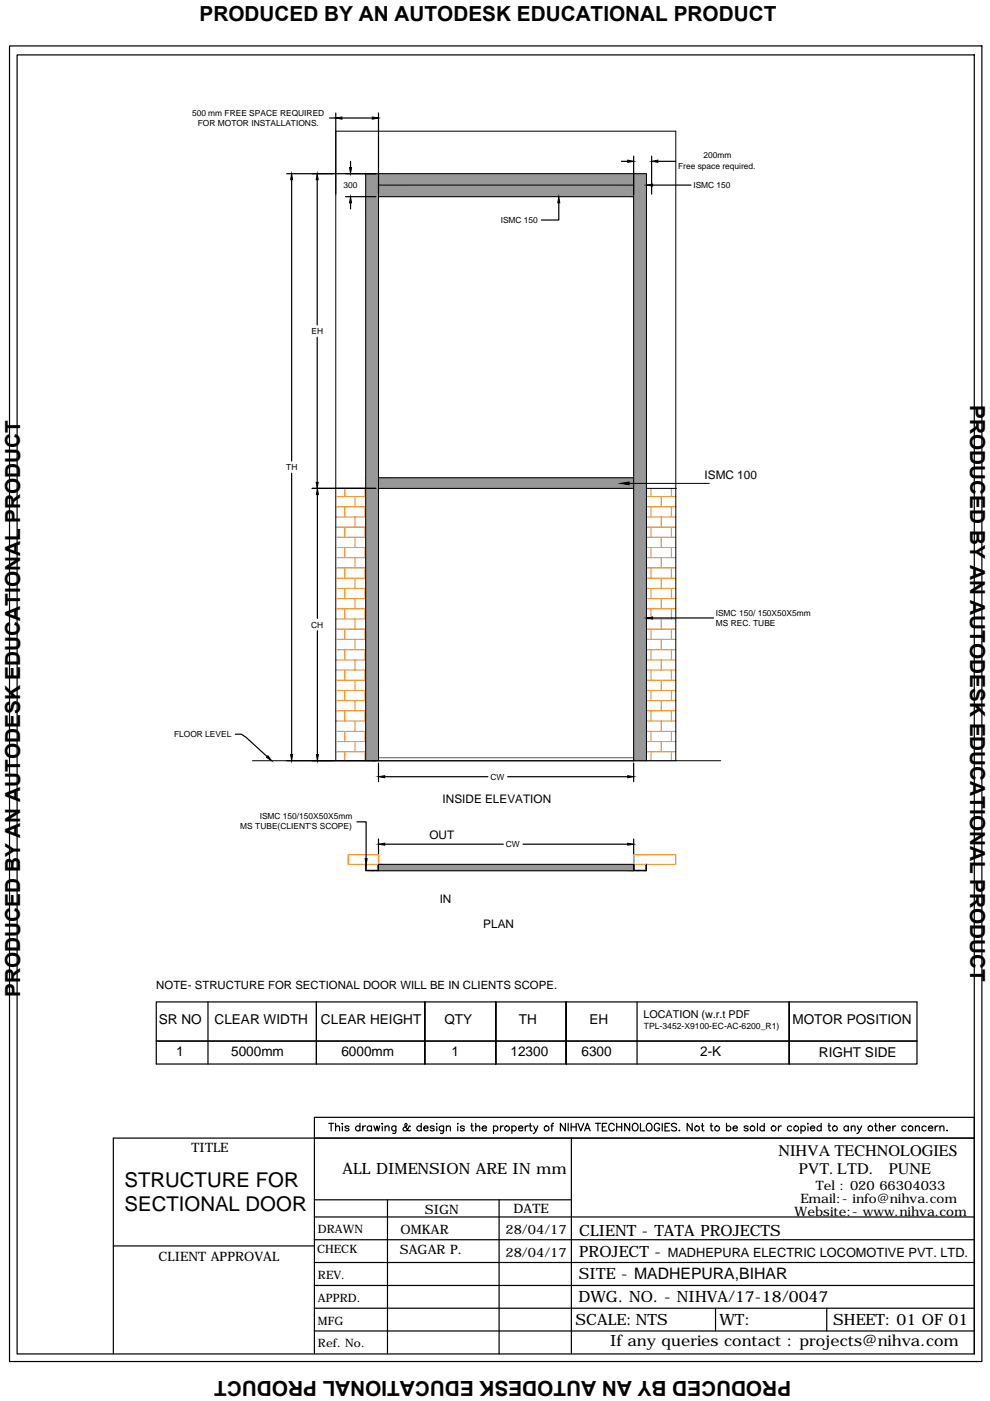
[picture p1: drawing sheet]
<svg xmlns="http://www.w3.org/2000/svg" width="210mm" height="297mm" viewBox="0 0 210 297" stroke-linecap="round" stroke-linejoin="round" font-family="sans-serif">
<!-- layer: at_Rect -->
<path d="M80.2 161.3v-57.8h54.2v57.8" fill="none" stroke="#000" stroke-width=".21"/>
<!-- layer: 0 -->
<path d="M80.2 161.3h54.2" fill="none" stroke="#a6a6a6" stroke-width=".21"/>
<g fill="none" stroke="#000" stroke-width=".25">
<path d="M2 9.7h206.2v279h-206.2zM3.6 11.6h203v275.5h-203zM60.8 36.8h18.9M61.8 38.1v59.6M67.3 38.1v30.8M69.9 25h1.3M71.2 24v17.1M72.5 25h6.4M74.3 34.2v1.3M80.2 24v17.1M131.8 34.2h1.3M134.4 33.1v8"/>
<path d="M138.2 33.1v8M138.4 39.2h8.1M139.5 34.2h3.8M73.3 41.7h6.4M74.3 43v1.3M118.5 43v3.7h-3.7M67.3 71.5v30.8M61.8 100.3v59.7M66.2 103.5h13.5M67.3 104.9v26.2M67.3 133.7v26.3M138.4 131h12.9"/>
<path d="M49.9 155.7h1.3l1 .6 4.4 4.1M60.8 161.3h18.9M75.7 174.2h1.9v7.8M80.2 161.8v3.9M80.2 177.9v5.7M81.6 164.7h21.8M81.6 179h25.1M107.6 164.7h25.5M110.9 179h22.2M134.4 161.8v3.9M134.4 177.9v5.8M33.1 212.4h161.3v13.2h-161.3z"/>
<path d="M44.1 212.4v13.2M67.1 212.4v13.2M120.1 212.4v13.2zM120.1 212.4v13.2M135.1 212.4v13.2M33.1 220.7h161.3M69.7 238.2h1.1M70.2 238.2v1.6M71.1 239l.3-.2a.38 .38 0 0 1 .6 .2v.8M71.1 238.2v1.6M72.5 238.3h.2zM72.6 238.8v1"/>
<path d="M74 238.9a.51 .51 0 0 0-.9 0l.2 .3 .6 .1 .1 .3a.51 .51 0 0 1-.9 0M76.3 238.9a.52 .52 0 0 0-.8 0 .52 .52 0 0 0 0 .7 .52 .52 0 0 0 .8 0M76.3 238.2v1.6M76.9 238.7v1.1M77.5 238.7l-.3 .1-.3 .4M78.8 238.9a.52 .52 0 0 0-.8 0 .52 .52 0 0 0 0 .7 .52 .52 0 0 0 .8 0M78.8 238.7v1.1M79.3 238.7l.3 1.1 .3-1.1 .3 1.1 .3-1.1M81.1 238.2v.1zM81.1 238.8v1M81.6 239l.4-.3 .4 .1 .1 1M81.6 238.7v1.1"/>
<path d="M83.9 238.7v1.2a.4 .4 0 0 1-.2 .4 .4 .4 0 0 1-.4-.1M83.9 238.9a.5 .5 0 0 0-.7 0 .5 .5 0 0 0 0 .7 .5 .5 0 0 0 .7 0M87 238.9l-.2-.2a1 1 0 0 1-1.2 1l-.1-.2 .1-.4 .6-.4a.33 .33 0 0 0-.2-.5l-.2 .2 .2 .6 .6 .7 .3 .1 .1-.2M89.3 238.9a.52 .52 0 0 0-.8 0 .52 .52 0 0 0 0 .7 .52 .52 0 0 0 .8 0M89.3 238.2v1.6M89.9 239.2h.8v-.3a.5 .5 0 0 0-.7 0 .5 .5 0 0 0 0 .7 .5 .5 0 0 0 .7 0M90.1 225.6v-13.2v13.2M92.1 238.9a.51 .51 0 0 0-.9 0l.1 .2 .7 .2 .1 .3a.51 .51 0 0 1-.9 0M92.6 238.2v.1zM92.6 238.8v1M94.1 238.7l-.1 1.5-.2 .1-.4-.1M94.1 238.9a.52 .52 0 0 0-.8 0 .52 .52 0 0 0 0 .7 .52 .52 0 0 0 .8 0"/>
<path d="M94.6 239l.4-.3 .4 .1 .1 1M94.6 238.7v1.1M97.1 238.2v.1zM97.1 238.8v1M98.5 238.9a.51 .51 0 0 0-.9 0l.2 .3 .6 .1 .1 .3a.51 .51 0 0 1-.9 0M99.8 238.7h.5M100 238.2v1.3l.1 .2 .3 .1M100.9 239l.2-.2a.38 .38 0 0 1 .6 .2v.8M100.9 238.2v1.6M102.2 239.2h1a.47 .47 0 0 0-.5-.5 .47 .47 0 0 0-.5 .5l.1 .4 .3 .2 .6-.2M104.6 238.9a.52 .52 0 0 1 .8 0 .52 .52 0 0 1 0 .7 .52 .52 0 0 1-.8 0M104.6 238.7v1.6"/>
<path d="M105.1 225.6v-13.2v13.2M106.1 238.7v1.1M106.7 238.7a.5 .5 0 0 0-.6 .5M108.5 238.9a.52 .52 0 0 1 .8 0 .52 .52 0 0 1 0 .7 .52 .52 0 0 1-.8 0M108.5 238.7v1.6M109.9 239.2h1a.47 .47 0 0 0-.5-.5 .47 .47 0 0 0-.5 .5v.1a.51 .51 0 0 0 .4 .5 .51 .51 0 0 0 .6-.2M111.4 238.7v1.1M112 238.7l-.4 .1-.2 .4M112.2 238.7h.6M112.4 238.2v1.3l.1 .2 .3 .1M113.1 238.7l.5 1.1 .4-1.1M113.6 239.8l-.5 .5"/>
<path d="M116.8 238.7h.5M117.4 238.2l-.3 .1-.1 .2v1.3M119.9 238.2v1.6l-1.1-1.6v1.6M120.5 238.2v1.6M121.1 238.2v1.6M121.1 238.9h1.1M122.2 238.2v1.6M122.5 238.2l.6 1.6 .7-1.6M123.9 239.8l.6-1.6 .6 1.6M124.1 239.3h.8M126.3 238.2h1M126.8 238.2v1.6"/>
<path d="M127.7 238.9h.6M128.7 238.2h-1v1.6h1M130.2 238.5a.61 .61 0 0 0-.7-.3 .61 .61 0 0 0-.4 .6 .68 .68 0 0 0 .2 .8 .68 .68 0 0 0 .9 0v-.2M130.8 238.9h1M130.8 238.2v1.6M131.8 238.2v1.6M133.5 238.2v1.6l-1.1-1.6v1.6M134.2 238.4a.74 .74 0 0 1 1 .1 .74 .74 0 0 1-.1 1.1 .59 .59 0 0 1-.7 .2 .59 .59 0 0 1-.3-.6zM135.8 238.2v1.6h.9M137.3 238.3a.8 .8 0 0 1 1 .5 .8 .8 0 0 1-.5 1 .84 .84 0 0 1-.8-.6 .84 .84 0 0 1 .3-.9zM139.9 238.5a.59 .59 0 0 0-.7-.3 .59 .59 0 0 0-.5 .6v.4a.57 .57 0 0 0 .6 .6 .57 .57 0 0 0 .6-.6h-.4M140.4 238.2v1.6"/>
<path d="M141 238.9h.6M142 238.2h-1v1.6h1M143.5 238.4a.61 .61 0 0 0-.6-.3 .61 .61 0 0 0-.5 .4l.1 .3 .8 .3 .2 .5a.77 .77 0 0 1-1.1 0M144 239.7h.1zM146.8 238.2v1.6l-1.1-1.6v1.6M148.7 238.7h.5M148.9 238.2v1.3l.1 .2 .3 .1M150.6 238.7h.5M150.8 238.2v1.3l.1 .2 .3 .1M154 238.9a.52 .52 0 0 1 .8 0 .52 .52 0 0 1 0 .7 .52 .52 0 0 1-.8 0M154 238.2v1.6M155.4 239.2h.9a.46 .46 0 0 0-.5-.5 .46 .46 0 0 0-.4 .6 .48 .48 0 0 0 .4 .5 .48 .48 0 0 0 .5-.2"/>
<path d="M158.6 238.9a.51 .51 0 0 0-.8 0l.2 .3 .5 .1 .1 .3a.51 .51 0 0 1-.8 0M160.6 238.2v1.6M162 238.9a.52 .52 0 0 0-.7 0 .52 .52 0 0 0 0 .7 .52 .52 0 0 0 .7 0M162 238.2v1.6M165 238.7v1.1M165.7 238.7l-.4 .1-.3 .4M167.3 225.6v-13.2v13.2M167.8 238.9a.5 .5 0 0 0-.7 0 .5 .5 0 0 0 0 .7 .5 .5 0 0 0 .7 0M169.8 238.9a.52 .52 0 0 1 .8 0 .52 .52 0 0 1 0 .7 .52 .52 0 0 1-.8 0M169.8 238.7v1.6M171.3 238.2v.1zM171.3 238.8v1"/>
<path d="M171.8 239.2h.9a.47 .47 0 0 0-.4-.5 .47 .47 0 0 0-.5 .5l.1 .4 .3 .2 .5-.2M174.1 238.9a.5 .5 0 0 0-.7 0 .5 .5 0 0 0 0 .7 .5 .5 0 0 0 .7 0M174.1 238.2v1.6M175.5 238.7h.6M175.8 238.2v1.3v.2l.3 .1M179.9 238.9a.52 .52 0 0 0-.8 0 .52 .52 0 0 0 0 .7 .52 .52 0 0 0 .8 0M179.9 238.7v1.1M180.5 239l.4-.3 .4 .1v1M180.5 238.7v1.1M181.8 238.7l.4 1.1 .5-1.1M182.2 239.8l-.3 .4-.2 .1M185.4 238.7h.6"/>
<path d="M185.7 238.2v1.5l.3 .1M186.5 239l.3-.3 .4 .1 .1 1M186.5 238.2v1.6M187.9 239.2h.9l-.1-.3a.5 .5 0 0 0-.7 0 .5 .5 0 0 0 0 .7 .5 .5 0 0 0 .8 0M189.3 238.7v1.1M189.9 238.7l-.3 .1-.3 .4M192.1 238.9a.5 .5 0 0 0-.7 0 .5 .5 0 0 0 0 .7 .5 .5 0 0 0 .7 0M194.1 239l.4-.3 .3 .1 .1 1M194.1 238.7v1.1M196.4 238.9a.5 .5 0 0 0-.8 0 .5 .5 0 0 0 0 .7 .5 .5 0 0 0 .8 0M196.8 239.2h1a.47 .47 0 0 0-.5-.5 .47 .47 0 0 0-.5 .5v.1a.51 .51 0 0 0 .4 .5 .51 .51 0 0 0 .6-.2M198.3 238.7v1.1"/>
<path d="M198.9 238.7l-.4 .1-.2 .4M199.3 239l.2-.2a.38 .38 0 0 1 .6 .2v.8M199.3 238.7v1.1M200.7 239.7h.2zM66.7 258h139.9M66.7 241.3v45.8M66.7 254.4h54.4M82.2 254.4v32.7M105.8 254.4v32.7M121.1 241.3v45.8M24 264.2h42.7M66.7 272.5h139.9"/>
<path d="M66.7 267.7h139.9M66.7 262.8h139.9M66.7 277.4h139.9M151.7 277.4v4.8M175.3 277.4v4.8M24 287.1v-45.8h182.6h-139.9v-4.4h139.9v50.2M66.7 282.2h139.9"/>
<circle cx="107.5" cy="239.2" r=".53"/>
<circle cx="115.9" cy="239.2" r=".53"/>
<circle cx="147.8" cy="239.2" r=".53"/>
<circle cx="152" cy="239.2" r=".53"/>
<circle cx="159.5" cy="239.2" r=".53"/>
<circle cx="164" cy="239.2" r=".53"/>
<circle cx="168.8" cy="239.2" r=".53"/>
<circle cx="177" cy="239.2" r=".53"/>
<circle cx="184.5" cy="239.2" r=".53"/>
<circle cx="193.1" cy="239.2" r=".53"/>
</g>
<g fill="#000" stroke="#000" stroke-width=".21">
<path d="M61.8 36.8l.2 1.3h-.4zM67.3 36.8l.2 1.3h-.5zM71.2 25l1.3-.2v.5zM74.1 35.5h.4l-.2 1.3zM78.9 24.8l1.3 .2-1.3 .3zM133.1 34l1.3 .2-1.3 .2zM137.1 39.2l1.3-.2v.5zM138.2 34.2l1.3-.2v.4zM74.3 41.7l.2 1.3h-.4zM118.5 41.7l.2 1.3h-.4zM67 102.3h.5l-.2 1.2zM67.3 103.5l.2 1.4h-.4z"/>
<path d="M131.6 102.5l1.8-.3v.6zM137.1 131l1.3-.2v.4zM61.6 160h.4l-.2 1.3zM67.1 160h.4l-.2 1.3zM56.8 160.2l.8 1.1-1.1-.7zM80.2 164.7l1.4-.2v.4zM80.2 179l1.4-.2v.4zM133.1 164.5l1.3 .2-1.3 .2zM133.1 178.8l1.3 .2-1.3 .2zM77.4 182h.4l-.2 1.3z"/>
</g>
<g fill="none" stroke="#ff7f00" stroke-width=".21">
<path d="M71.2 105.3h6.3M71.2 107.4h6.3M71.2 109.6h6.3M71.2 111.8h6.3M71.2 113.9h6.3M71.2 116.1h6.3M71.2 118.2h6.3M73.1 103.5v1.8M73.1 107.4v2.2M73.1 111.8v2.1M73.1 116.1v2.1M75.3 105.3v2.1"/>
<path d="M75.3 109.6v2.2M75.3 113.9v2.2M75.3 118.2v2.2M77.4 103.5v1.8M77.4 107.4v2.2M77.4 111.8v2.1M77.4 116.1v2.1M137.1 105.3h6.2M137.1 107.4h6.2M137.1 109.6h6.2M137.1 111.8h6.2M137.1 113.9h6.2"/>
<path d="M137.1 116.1h6.2M137.1 118.2h6.2M138 103.5v1.8M138 107.4v2.2M138 111.8v2.1M138 116.1v2.1M140.2 105.3v2.1M140.2 109.6v2.2M140.2 113.9v2.2M140.2 118.2v2.2M142.4 103.5v1.8M142.4 107.4v2.2"/>
<path d="M142.4 111.8v2.1M142.4 116.1v2.1M71.2 120.4h6.3M71.2 122.6h6.3M71.2 124.8h6.3M71.2 126.9h6.3M71.2 129.1h6.3M71.2 131.2h6.3M71.2 133.4h6.3M71.2 135.6h6.3M71.2 137.8h6.3M71.2 139.9h6.3"/>
<path d="M73.1 120.4v2.2M73.1 124.8v2.1M73.1 129.1v2.1M73.1 133.4v2.2M73.1 137.8v2.1M75.3 122.6v2.2M75.3 126.9v2.2M75.3 131.2v2.2M75.3 135.6v2.2M75.3 139.9v2.2M77.4 120.4v2.2M77.4 124.8v2.1"/>
<path d="M77.4 129.1v2.1M77.4 133.4v2.2M77.4 137.8v2.1M137.1 120.4h6.2M137.1 122.6h6.2M137.1 124.8h6.2M137.1 126.9h6.2M137.1 129.1h6.2M137.1 131.2h6.2M137.1 133.4h6.2M137.1 135.6h6.2M137.1 137.8h6.2"/>
<path d="M137.1 139.9h6.2M138 120.4v2.2M138 124.8v2.1M138 129.1v2.1M138 133.4v2.2M138 137.8v2.1M140.2 122.6v2.2M140.2 126.9v2.2M140.2 131.2v2.2M140.2 135.6v2.2M140.2 139.9v2.2M142.4 120.4v2.2"/>
<path d="M142.4 124.8v2.1M142.4 129.1v2.1M142.4 133.4v2.2M142.4 137.8v2.1M71.2 142.1h6.3M71.2 144.2h6.3M71.2 146.4h6.3M71.2 148.5h6.3M71.2 150.7h6.3M71.2 152.9h6.3M71.2 155.1h6.3M71.2 157.2h6.3"/>
<path d="M71.2 159.4h6.3M73.1 142.1v2.1M73.1 146.4v2.1M73.1 150.7v2.2M73.1 155.1v2.1M73.1 159.4v1.9M75.3 144.2v2.2M75.3 148.5v2.2M75.3 152.9v2.2M75.3 157.2v2.2M77.4 142.1v2.1M77.4 146.4v2.1"/>
<path d="M77.4 150.7v2.2M77.4 155.1v2.1M77.4 159.4v1.9M137.1 142.1h6.2M137.1 144.2h6.2M137.1 146.4h6.2M137.1 148.5h6.2M137.1 150.7h6.2M137.1 152.9h6.2M137.1 155.1h6.2M137.1 157.2h6.2M137.1 159.4h6.2"/>
<path d="M138 142.1v2.1M138 146.4v2.1M138 150.7v2.2M138 155.1v2.1M138 159.4v1.9M140.2 144.2v2.2M140.2 148.5v2.2M140.2 152.9v2.2M140.2 157.2v2.2M142.4 142.1v2.1M142.4 146.4v2.1M142.4 150.7v2.2"/>
<path d="M142.4 155.1v2.1M142.4 159.4v1.9M73.8 181.2h6.4v2.1h-6.4zM134.4 181.2h8.9v2.1h-8.9z"/>
</g>
<g fill="#989898" stroke="#989898" stroke-width=".21">
<path d="M77.5 183.3h.1z"/>
<path d="M137 183.3h.1z"/>
<path d="M80.2 36.8v2.4h54.2zM80.2 36.8h54.2v2.4z"/>
<path d="M80.2 39.2v2.5h54.2zM80.2 39.2h54.2v2.5z"/>
<path d="M77.5 36.8v4.9h2.7zM77.5 36.8h2.7v4.9z"/>
<path d="M77.5 41.7v59.6h2.7zM77.5 41.7h2.7v59.6z"/>
<path d="M77.5 101.3v2.2h2.7zM77.5 101.3h2.7v2.2z"/>
<path d="M77.5 103.5v57.8h2.7zM77.5 103.5h2.7v57.8z"/>
<path d="M134.4 36.8v4.9h2.7zM134.4 36.8h2.7v4.9z"/>
<path d="M134.4 41.7v59.6h2.7zM134.4 41.7h2.7v59.6z"/>
<path d="M134.4 101.3v60h2.7zM134.4 101.3h2.7v60z"/>
<path d="M80.2 101.3v2.2h54.2zM80.2 101.3h54.2v2.2z"/>
<path d="M80.2 183.3v1.2zM80.2 183.3v1.2z"/>
<path d="M77.5 183.3l.1 1.2zM77.5 183.3l.1 1.2z"/>
<path d="M79.3 184.5l.9 .1zM79.3 184.5l.9 .1z"/>
<path d="M77.5 184.5l1.8 .1zM77.5 184.5l1.8 .1z"/>
<path d="M80.2 183.3v1.3h54.2zM80.2 183.3h54.2v1.3z"/>
<path d="M137 183.3l.1 1.2zM137 183.3l.1 1.2z"/>
<path d="M134.4 183.3v1.2zM134.4 183.3v1.2z"/>
<path d="M135.4 184.5l1.7 .1zM135.4 184.5l1.7 .1z"/>
<path d="M134.4 184.5l1 .1zM134.4 184.5l1 .1z"/>
</g>
<g fill="none" stroke="#000" stroke-width=".21">
<path d="M80.2 36.8v4.9M80.2 39.2h54.2M134.4 36.8v4.9M80.2 41.7h54.2v59.6h-54.2zM71.2 103.5h6.3M80.2 101.3v60M133.4 102.5h17M134.4 101.3v60M137.1 103.5h6.3M53.5 161.3h99.3M71.2 161.3v-133.5h72.1v133.5M77.5 161.3v-124.5h59.6v124.5"/>
<path d="M77.5 183.3l.1 1.2h2.6v-1.2v1.3h-2.7zM80.2 184.6h54.2M80.2 183.3h54.2M134.4 183.3v1.2h2.6l.1-1.2v1.3h-2.7z"/>
</g>
<!-- layer: at_Rect -->
<path d="M80.2 160.7h54.2v.6h-54.2z" fill="none" stroke="#595959" stroke-width=".21"/>
<!-- layer: at_Entity -->
<path d="M71.2 161.3h72.1" fill="none" stroke="#595959" stroke-width=".21"/>
<g font-size="4.4">
<text x="42.3" y="4.4">PRODUCED BY AN AUTODESK EDUCATIONAL PRODUCT</text>
<text x="205.7" y="85.9" transform="rotate(90 205.7 85.9)">PRODUCED BY AN AUTODESK EDUCATIONAL PRODUCT</text>
<text x="4.3" y="211.4" transform="rotate(-90 4.3 211.4)">PRODUCED BY AN AUTODESK EDUCATIONAL PRODUCT</text>
<text x="167.7" y="292.9" transform="rotate(180 167.7 292.9)">PRODUCED BY AN AUTODESK EDUCATIONAL PRODUCT</text>
</g>
<g font-size="4.3">
<text x="26.4" y="251.7">STRUCTURE FOR</text>
<text x="26.4" y="256.7">SECTIONAL DOOR</text>
</g>
<g font-size="3.4">
<text x="165.1" y="245">NIHVA TECHNOLOGIES</text>
<text x="169.3" y="248.9">PVT. LTD.</text>
<text x="188.5" y="248.9">PUNE</text>
</g>
<g font-size="3.3">
<text x="72.6" y="248.8">ALL DIMENSION ARE IN mm</text>
<text x="122.8" y="262">CLIENT - TATA PROJECTS</text>
<text x="122.8" y="266.4">PROJECT -</text>
<text x="122.8" y="271.3">SITE - MADHEPURA,BIHAR</text>
<text x="122" y="281">SCALE:NTS</text>
<text x="122.7" y="276.1">DWG. NO. - NIHVA/17-18/0047</text>
<text x="152.6" y="280.9">WT:</text>
<text x="176.7" y="281">SHEET: 01 OF 01</text>
<text x="129.4" y="285.5">If any queries contact : projects@nihva.com</text>
</g>
<g font-size="2.9">
<text x="33.7" y="217.2">SR NO</text>
<text x="45.5" y="217.2">CLEAR WIDTH</text>
<text x="68.1" y="217.2">CLEAR HEIGHT</text>
<text x="94.2" y="217.2">QTY</text>
<text x="110" y="217.2">TH</text>
<text x="125" y="217.2">EH</text>
<text x="168" y="217.2">MOTOR POSITION</text>
<text x="37.4" y="223.9">1</text>
<text x="49" y="223.9">5000mm</text>
<text x="72.4" y="223.9">6000mm</text>
<text x="95.7" y="223.9">1</text>
<text x="108.2" y="223.9">12300</text>
<text x="123.3" y="223.9">6300</text>
<text x="148.4" y="223.9">2-K</text>
<text x="173.6" y="224.2">RIGHT SIDE</text>
</g>
<g font-size="2.8">
<text x="40.6" y="244.3">TITLE</text>
<text x="90.1" y="257.3">SIGN</text>
<text x="108.9" y="257.1">DATE</text>
<text x="168.5" y="257.8">Website:- www.nihva.com</text>
<text x="169.7" y="255.1">Email:- info@nihva.com</text>
<text x="173" y="252.3">Tel : 020 66304033</text>
<text x="84.9" y="261.6">OMKAR</text>
<text x="107.2" y="261.6">28/04/17</text>
<text x="33.6" y="267.3">CLIENT APPROVAL</text>
<text x="84.8" y="265.8">SAGAR P.</text>
<text x="107.2" y="266.4">28/04/17</text>
</g>
<text font-size="2.7" x="141.6" y="266.4">MADHEPURA ELECTRIC LOCOMOTIVE PVT. LTD.</text>
<g font-size="2.5">
<text x="149.4" y="101.6">ISMC 100</text>
<text x="93.8" y="170.2">INSIDE ELEVATION</text>
<text x="91" y="177.8">OUT</text>
<text x="93.2" y="191.4">IN</text>
<text x="102.5" y="196.8">PLAN</text>
<text x="67.4" y="261.5">DRAWN</text>
<text x="67.3" y="265.7">CHECK</text>
<text x="67.4" y="271.1">REV.</text>
<text x="67.4" y="276">APPRD.</text>
<text x="67.4" y="280.8">MFG</text>
<text x="67.4" y="285.7">Ref. No.</text>
</g>
<text font-size="2.4" x="33.1" y="209.8">NOTE- STRUCTURE FOR SECTIONAL DOOR WILL BE IN CLIENTS SCOPE.</text>
<text font-size="2.3" x="136.4" y="215.7">LOCATION (w.r.t PDF</text>
<g font-size="1.8">
<text x="40.7" y="24.6">500 mm FREE SPACE REQUIRED</text>
<text x="41.9" y="26.8">FOR MOTOR INSTALLATIONS.</text>
<text x="143.8" y="35.7">Free space required.</text>
<text x="149.2" y="33.6">200mm</text>
<text x="72.8" y="39.9">300</text>
<text x="147" y="39.9">ISMC 150</text>
<text x="106.2" y="47.3">ISMC 150</text>
<text x="66" y="70.8">EH</text>
<text x="60.7" y="99.7">TH</text>
<text x="151.8" y="130.6">ISMC 150/ 150X50X5mm</text>
<text x="66" y="133.1">CH</text>
<text x="151.8" y="132.8">MS REC. TUBE</text>
<text x="36.9" y="156.3">FLOOR LEVEL</text>
<text x="104" y="165.3">CW</text>
<text x="55.1" y="173.6">ISMC 150/150X50X5mm</text>
<text x="51" y="175.8">MS TUBE(CLIENT'S SCOPE)</text>
<text x="107.3" y="179.6">CW</text>
<text x="136.5" y="218.3">TPL-3452-X9100-EC-AC-6200_R1)</text>
</g>
</svg>
